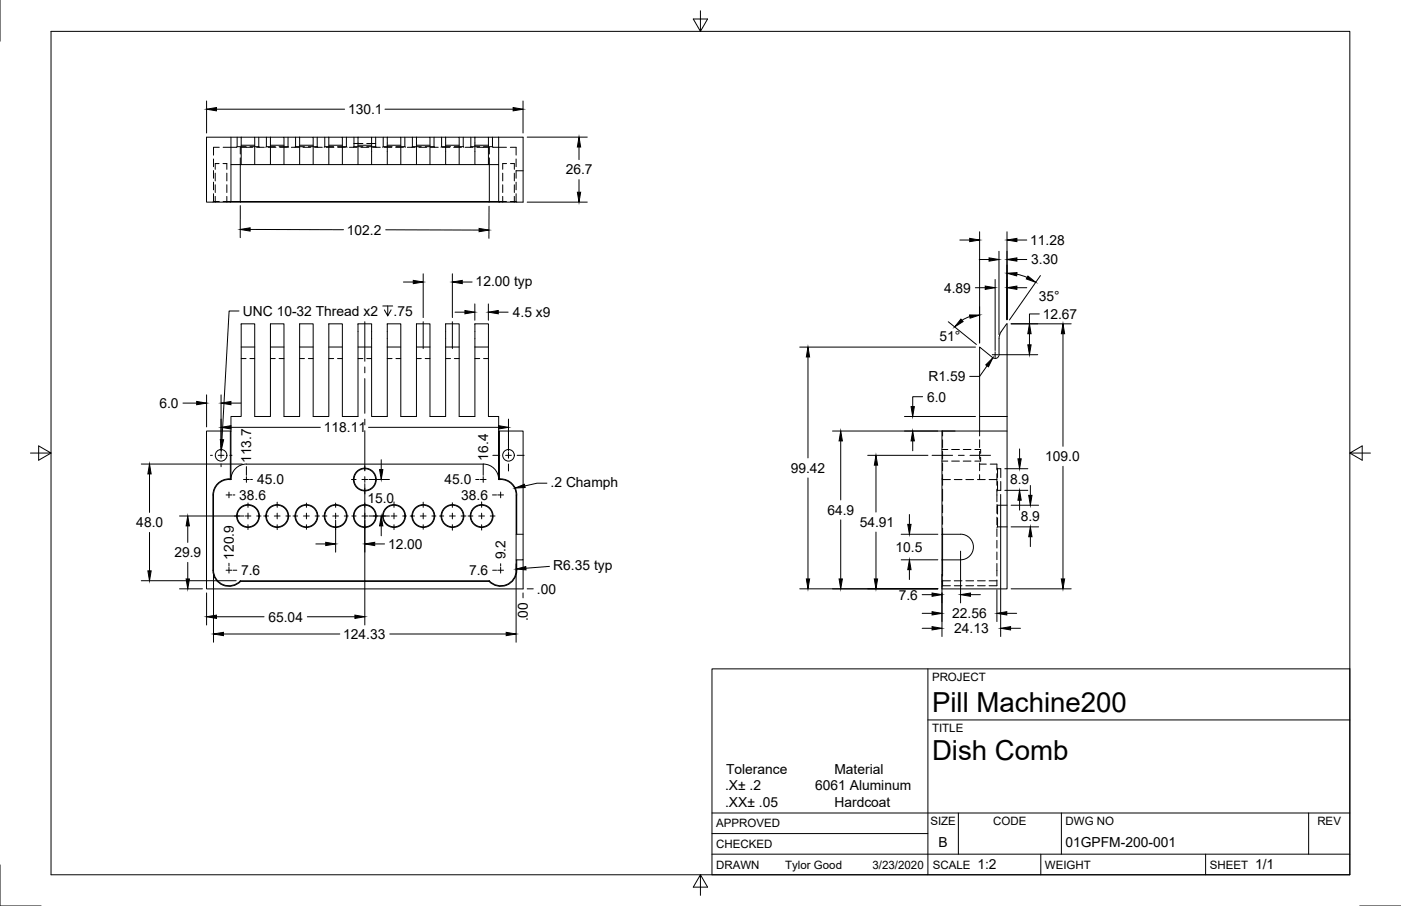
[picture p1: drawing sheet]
<svg xmlns="http://www.w3.org/2000/svg" width="432mm" height="279mm" viewBox="0 0 432 279" stroke-linecap="round" stroke-linejoin="round" font-family="sans-serif">
<!-- layer: Visible -->
<g fill="none" stroke="#000" stroke-width=".31">
<path d="M71.2 42.3v8.5h3.1M74.1 50.8v11.3M74.3 42.3v8.5M74.3 42.3h4.2v8.5M74.3 42.3h-10.7v20h7.4l.2-.2v-11.3M74.3 50.8h4.2M74.3 44.8h4.2M78.5 42.3h4.9M83.4 42.3v8.5h-4.9M83.4 42.3h4.1v8.5M83.4 50.8h4.1M83.4 44.8h4.1"/>
<path d="M87.5 42.3h4.9M92.4 42.3v8.5h-4.9M92.4 42.3h4.1v8.5M92.4 50.8h4.1M92.4 44.8h4.1M96.5 42.3h4.8M101.3 42.3v8.5h-4.8M101.3 42.3h4.2v8.5M101.3 50.8h9M101.3 44.8h4.2M105.5 42.3h4.8M110.3 42.3v8.5"/>
<path d="M110.3 42.3h4.2v2.5M110.3 44.8h4.2M114.5 44.8v6h-4.2M114.5 42.3h4.9M114.5 50.8h4.9M119.4 42.3v2.5M119.4 42.3h4.1v8.5M119.4 44.8v6h4.1M119.4 44.8h4.1M123.5 42.3h4.9M123.5 50.8h4.9M128.4 42.3v2.5"/>
<path d="M128.4 42.3h4.1v8.5M128.4 44.8v6h4.1M128.4 44.8h4.1M132.5 42.3h4.9M132.5 50.8h4.9M137.4 42.3v2.5M137.4 42.3h4.1v8.5M137.4 44.8v6h4.1M137.4 44.8h4.1M141.5 42.3h4.9M141.5 50.8h4.9M146.4 42.3v2.5"/>
<path d="M146.4 42.3h4.1v8.5M146.4 44.8v6h4.1M146.4 44.8h4.1M150.5 42.3h10.7v20h-7.3M150.8 50.8v11.3M153.7 42.3v8.5h-3.2M153.7 50.8v11.3M71.2 62.1h2.9M74.1 62.1v.2h-3.1M74.1 62.1h76.7M150.7 62.3h3.2M150.8 62.1l-.1 .2h-76.6"/>
<path d="M150.8 62.1h2.9M153.7 62.1l.2 .2M74.3 107h4.2M83.4 107h4.1M92.4 107h4.1M101.3 107h4.2M110.3 107h4.2M114.5 107v-7.1h-4.2v28.5h-4.8v-28.5h-4.2v28.5h-4.8v-28.5h-4.1v28.5h-4.9v-28.5h-4.1v28.5h-4.9v-28.5h-4.2v28.5h-3.1v4.5M114.5 107v21.4h4.9v-28.5h4.1v28.5h4.9v-28.5h4.1v28.5h4.9v-28.5h4.1v28.5h4.9v-28.5h4.1v28.5h3.2v4.5M119.4 107h4.1M128.4 107h4.1M137.4 107h4.1"/>
<path d="M146.4 107h4.1M71 132.9v14.8l.2 .2M71.2 132.9h-7.6v48.7h97.6v-8.9M71.2 132.9v15M153.9 132.9h7.3v39.8h-1.9M301.9 128.4v-21.4l4.1 3.3a1.2 1.2 0 0 0 1.2 .1 1.2 1.2 0 0 0 .7-1l.1-5.9 .6-1.2 1.8-2.4v28.5M310.4 128.4v53.2h-20.1v-48.7h20.1M310.4 128.4h-8.5v4.5M71 147.7a5 5 0 0 0-5.4 4.9v23.3M71.2 147.9a4.8 4.8 0 0 0-5.4 4.7v23.3M75.9 143.1h73M76 143.1a4.8 4.8 0 0 0-4.8 4.8"/>
<path d="M148.9 143.1a4.8 4.8 0 0 1 4.8 4.8M153.7 147.9a4.6 4.6 0 0 1 5.5 3.9l.1 13h-.2v-12.1M153.7 147.9a4.8 4.8 0 0 1 5.4 4.7M153.9 147.7v-14.8h-.2v15M65.6 175.9a5 5 0 0 0 3.1 4.6 5 5 0 0 0 5.5-1.2M65.8 175.9a4.8 4.8 0 0 0 3 4.4 4.8 4.8 0 0 0 5.3-1.2M74.1 179.1v.2M74.1 179.1h76.7M150.8 179.1l-.1 .2h-76.6M159.1 164.8v11.1M159.1 172.7h.2v3.2M159.1 175.9a4.8 4.8 0 0 1-3 4.4 4.8 4.8 0 0 1-5.3-1.2"/>
<path d="M159.3 164.8h1.9M159.3 175.9a5 5 0 0 1-3.1 4.6 5 5 0 0 1-5.5-1.2M290.3 164.8l5.8-.1a3.9 3.9 0 0 1 3.9 4 3.9 3.9 0 0 1-3.9 3.9l-5.8 .1M290.5 164.8v7.9"/>
<circle cx="68.1" cy="140.4" r="1.79"/>
<circle cx="76.4" cy="159.1" r="3.3"/>
<circle cx="76.4" cy="159.1" r="3.5"/>
<circle cx="85.4" cy="159.1" r="3.3"/>
<circle cx="85.4" cy="159.1" r="3.5"/>
<circle cx="94.4" cy="159.1" r="3.3"/>
<circle cx="94.4" cy="159.1" r="3.5"/>
<circle cx="103.5" cy="159.1" r="3.3"/>
<circle cx="103.5" cy="159.1" r="3.5"/>
<circle cx="112.4" cy="147.9" r="3.3"/>
<circle cx="112.4" cy="159.1" r="3.3"/>
<circle cx="112.4" cy="159.1" r="3.5"/>
<circle cx="112.4" cy="147.9" r="3.5"/>
<circle cx="121.4" cy="159.1" r="3.3"/>
<circle cx="121.4" cy="159.1" r="3.5"/>
<circle cx="130.5" cy="159.1" r="3.3"/>
<circle cx="130.5" cy="159.1" r="3.5"/>
<circle cx="139.5" cy="159.1" r="3.3"/>
<circle cx="139.5" cy="159.1" r="3.5"/>
<circle cx="148.5" cy="159.1" r="3.3"/>
<circle cx="148.5" cy="159.1" r="3.5"/>
<circle cx="156.7" cy="140.4" r="1.79"/>
</g>
<!-- layer: Hidden -->
<g fill="none" stroke="#000" stroke-width=".31">
<path d="M65.8 49v2.4M65.8 52.6v2.4M65.8 56.2v2.3M65.8 59.7v2.4M66.3 53.4v2.4M66.3 57v2.4M67.5 50.4h-1.2v1.8M67.6 45.4h-1.8v2.4M68.7 50.4h1.2v1.8M68.8 45.4h4.2M69.9 53.4v2.4M69.9 57v2.4"/>
<path d="M73.1 45.2h2.7M73.1 42.3v2.9l-.2 .2M74.1 45.4v2.1M74.1 48.7v2.1M74.1 45.4h3.8M77 45.2h2.8M79.1 45.4h2.4M79.8 45.2l.1 .2M79.8 42.3v2.9M82.1 45.2h2.7M82.1 42.3v2.9l-.2 .2M82.7 45.4h2.3"/>
<path d="M86 45.2h2.8M86.2 45.4h2.4M88.8 45.2l.2 .2M88.8 42.3v2.9M89.8 45.4h2.4M91.1 45.2h2.7M91.1 42.3v2.9l-.2 .2M93.4 45.4h2.4M95 45.2h2.8M97 45.4h2.3M97.8 45.2l.2 .2M97.8 42.3v2.9"/>
<path d="M100.1 45.2h2.7M100.1 42.3v2.9l-.2 .2M100.5 45.4h2.4M104 45.2h2.8M104.1 45.4h2.4M106.8 45.2l.2 .2M106.8 42.3v2.9M107.7 45.4h2.3M109.1 45.2h2.7M109.1 44.3h2.7M109.1 44.3v.9l-.2 .2M109.1 42.3v2"/>
<path d="M111.3 45.4h2.3M113 45.2h2.8M113 44.3h2.8M114.8 45.4h2.4M115.8 45.2l.2 .2M115.8 42.3v2.9M118.1 45.2h2.7M118.1 42.3v2.9l-.2 .2M118.4 45.4h2.4M122 45.4h2.4M122 45.2h2.8M124.8 45.2l.2 .2"/>
<path d="M124.8 42.3v2.9M125.5 45.4h2.4M127.1 45.2h2.7M127.1 42.3v2.9l-.2 .2M129.1 45.4h2.4M131 45.2h2.8M132.7 45.4h2.4M133.8 45.2l.2 .2M133.8 42.3v2.9M136.1 45.2h2.8M136.1 42.3v2.9l-.2 .2M136.2 45.4h2.4"/>
<path d="M139.8 45.4h2.4M140 45.2h2.8M142.8 45.2l.2 .2M142.8 42.3v2.9M143.4 45.4h2.4M145.1 45.2h2.7M145.1 42.3v2.9l-.2 .2M147 45.4h3.7M149 45.2h2.8M150.8 45.4v2.1M150.8 48.7v2.1M151.8 45.2l.1 .2h4.2"/>
<path d="M151.8 42.3v2.9M154.9 53.4v2.4M154.9 57v2.4M156.1 50.4h-1.2v1.8M157.3 45.4h1.8v2.4M157.3 50.4h1.2v1.8M158.5 53.4v2.4M158.5 57v2.4M159.1 49v2.4M159.1 56.2v2.3M159.1 59.7v2.4M161.2 52.7l-2.1-.1v2.4"/>
<path d="M66.3 60.6v1.7M67.6 62.1h-1.8l-.2 .2M68.8 62.1h2.4M69.9 60.6v1.7M153.7 62.1h2.4M154.9 60.6v1.7M157.3 62.1h1.8l.2 .2M158.5 60.6v1.7M74.3 110.6h1.5M77 110.6h1.5M83.4 110.6h1.4M86 110.6h1.5"/>
<path d="M92.4 110.6h1.4M95 110.6h1.5M101.3 110.6h1.5M104 110.6h1.5M110.3 110.6h1.5M113 110.6h1.5M119.4 110.6h1.4M122 110.6h1.5M128.4 110.6h1.4M131 110.6h1.5M137.4 110.6h1.5M140 110.6h1.5"/>
<path d="M146.4 110.6h1.4M149 110.6h1.5M290.3 138.6h1.8M290.5 132.9v1.6M290.5 135.6v2.4M290.5 139.2v2.4M293.3 138.6h2.4M296.9 138.6h2.4M300.5 138.6h1.7v1.2M301.9 132.9v1.6M301.9 135.6v2.4M301.9 139.2v2.4"/>
<path d="M290.3 147.7l.2 .2v1.8M290.3 142.2h1.8M290.5 150.9v3.6M290.5 142.8v2.4M290.5 146.4v1.5h2.4M290.5 155.7v2.4M290.5 159.3v2.4M293.3 142.2h2.4M294.1 147.9h2.4M296.9 142.2h2.4M297.7 147.9h2.4M301.3 147.9h2.4"/>
<path d="M301.9 142.8v2.4M301.9 146.4v1.5M301.9 143.1h2.1M302.2 141v1.2h-1.7M304.8 147.9h2.5M305.2 143.1h2.1v1.8M307.3 150.9v3.8M307.3 146.1v3.6M307.3 144.4l.1 .1h1v2.8M307.3 155.6l.1 .2h3M307.3 155.9v2.4M307.3 159.5v2.4"/>
<path d="M307.4 144.5v2.8M307.4 148.5v2.7M307.4 155.8v2.7M307.4 159.7v2.8M307.4 151.2l-.1 .2M308.4 148.5v2.7h-1M290.5 172.7v5M290.5 178.9v1.7M290.5 162.9v1.9M292.9 179.1h-2.4l-.2 .2M294.1 179.1h2.4M297.7 179.1h2.4"/>
<path d="M301.3 179.1h2.4M304.8 179.1h2.5M307.3 173.8v3.9M307.3 178.9v1.7h-2.5M307.3 163.1v2.4M307.3 166.6v2.4M307.3 170.2v2.4M307.4 162.5l-.1 .2M307.4 162.5h3M292.9 180.6h-2.4l-.2 .2M294.1 180.6h2.4M297.7 180.6h2.4"/>
<path d="M301.3 180.6h2.4"/>
</g>
<!-- layer: Titleblock -->
<path d="M219.4 206.3h196.6v63.5h-196.6zM286 206.3v63.5M286 222h130M219.4 257.1h66.6M219.4 250.7h196.6M295.4 250.7v12.7M327.1 250.7v12.7M403.3 250.7v12.7M219.4 263.4h196.6M320.8 263.4v6.4M371.6 263.4v6.4" fill="none" stroke="#000" stroke-width=".31"/>
<!-- layer: Border -->
<path d="M0 0v12.7M15.7 9.7h400.3v260.1h-400.3zM215.9 3.3v6.4l-2.2-3.8h4.4l-2.2 3.8M9.4 139.7h6.3l-3.8-2.2v4.4l3.8-2.2M416 139.7l3.8 2.2v-4.4l-3.8 2.2h6.4M0 266.7v12.7h12.7M215.9 269.8l2.2 3.8h-4.4l2.2-3.8v6.3M419.1 279.4h12.7" fill="none" stroke="#000" stroke-width=".31"/>
<!-- layer: Dimensions -->
<g fill="none" stroke="#000" stroke-width=".31">
<path d="M63.7 31.1v9.9M66.7 33.7h39.5M118.7 33.7h39.5M161.2 31.1v9.9M162.5 42.3h18.5M178.5 45.3v3.9M178.5 55.4v3.9M74.1 63.4l-.1 9.9M77.1 70.8h28.8M118.9 70.9l28.8 .1M150.7 63.6v9.9M162.5 62.3h18.5"/>
<path d="M295.8 74h3.1M301.9 71.5v34.3M307.9 77.5v25.7M310.4 71.5v27.1M313.4 74h3.1M73.7 95.9h-3.1l-2.2 39.7M118 94.4h3M119.5 94.4v3l-1-1.8M120.5 95.6l-1 1.8M124.3 87h3.1M130.4 84.4v13.5M139.4 84.4v13.5"/>
<path d="M140.3 96.3h3M142.5 87h3M146.3 93.7v5.1M150.5 93.7v5.1M153.6 96.3h3M292.3 99.2l8.6 7M298.9 97.6l-2.4 1.2M300.6 88.7h3.1M301.8 80h3M306.7 86.2v21.9M311.6 99.9h18.6M313.4 84.6l3.2 1"/>
<path d="M313.4 88.7h3.1M313.4 80h3.1M320.3 96.8h-3v3.1M320.7 85l-9.6 13.7M246.5 107h54.2M249 110.1v31.1M304.2 112.8l-2.3 3.3h-3M308 109.4h11.8M317.3 102.9v3.4M327.6 102.9v34.7M56.4 124.3h4.2M63.7 121.8v9.9"/>
<path d="M68.1 121.8v17.3M71.2 124.3h3M71.2 131.8h27.5M113.6 131.8h40.1M156.7 129.2v9.9M256.6 132.9h37.8M259.1 136v18.2M278.8 128.4h21.9M281.3 136v3M284.4 122.3h-3.1v3.1M314.2 138.5v3M43.5 143.1h31.2"/>
<path d="M46.1 146.2v11.8M55.3 159.1h19.9M71.8 152.6h.6M75.9 143.9v2.7M77.2 147.9h.6M112.4 149.1v43.6M113.7 147.9h6.3M113.7 159.1h6.3M117.5 141.8v3M146.6 147.9h1.1M148.9 143.1v3.5M151.8 152.6h1.2"/>
<path d="M249 147.4v31.1M267.4 140.4h18.6M270 143.4v14.5M280.3 158.7v3M308.4 152.5v43.8M309.7 144.5h7.1M309.7 151.2h7.1M311.6 155.8h8.5M314.2 154.3v3M317.6 149.7v3.1M327.6 143.8v34.7M43.5 179.1h29.3"/>
<path d="M46.1 164.2v11.8M57.9 162.2v5.1M57.9 173.4v5.1M65.8 177.1v21M70.6 173.7v.9M71.8 175.9h1.2M97.3 167.7h3.1M103.4 160.4v9.9M115.5 167.7h3M117.5 162.2v3M151.8 175.9h1.2M154.3 173.8v.8"/>
<path d="M159.1 173.9v24.2M169.4 174.7l-7.3 .5M259.1 160.3v18.2M270 164.1v14.4M277.7 164.8h11.4M277.7 172.6h11.4M280.3 175.7v3M290.3 177.1v19.2M296.1 170v15.9M311.6 162.5h8.5M317.6 165.5v3.1M55.3 181.6h7.1"/>
<path d="M63.7 182.9v9.8M66.7 190.2h14.7M68.9 195.5h35.8M94.7 190.2h14.7M120.1 195.5h35.9M161.2 182.9v1.5M162.5 181.6h1.9M246.5 181.6h42.6M284.2 189.1h3.1M284.2 183.4h3.1M284.2 193.8h3.1M299.1 183.4h3.1"/>
<path d="M307.3 181.9v9.8M310.3 189.1h3.1M311.5 193.8h3M311.6 181.6h18.6"/>
</g>
<g fill="#000" stroke="#000" stroke-width=".31">
<path d="M63.7 33.7l3-.5v1zM158.2 33.2l3 .5-3 .5zM178.5 42.3l.5 3h-1.1zM177.9 59.3h1.1l-.5 3zM74 70.8l3.1-.5v1zM147.7 70.4l3 .6-3 .5zM298.9 73.5l3 .5-3 .5zM304.8 79.5l3.1 .5-3.1 .5zM310.4 74l3-.5v1zM310.4 80l3-.5v1zM127.4 86.5l3 .5-3 .5zM139.4 87l3.1-.5v1z"/>
<path d="M143.3 95.8l3 .5-3 .5zM150.5 96.3l3.1-.5v1zM296.2 98.4l.6 .8-2.6 1.6zM298.8 97.1l3.1 .1-2.9 .9zM303.7 88.2l3 .5-3 .5zM310.4 84.3l3.1-.2-.1 1zM310.4 88.7l3-.5v1zM316.8 85.1l2.4 2-2.9-1.1zM249 107l.5 3.1h-1zM306 110.3l-1.3 2.8-.9-.6zM316.8 106.3h1l-.5 3.1zM317.3 99.9l.5 3h-1z"/>
<path d="M327.6 99.9l.5 3h-1zM60.6 123.8l3.1 .5-3.1 .5zM67.9 135.6h1l-.7 3zM68.1 124.3l3.1-.5v1zM68.1 131.8l3.1-.5v1zM153.7 131.3l3 .5-3 .5zM259.1 132.9l.5 3.1h-1zM281.3 132.9l.5 3.1h-1zM280.8 125.4h1l-.5 3zM46.1 143.1l.5 3.1h-1zM117 144.8h1l-.5 3.1zM270 140.4l.5 3h-1z"/>
<path d="M313.7 141.5h1l-.5 3zM314.2 151.2l.5 3.1h-1zM317.1 152.8h1l-.5 3zM45.6 176h1l-.5 3.1zM57.9 159.1l.5 3.1h-1zM57.4 178.5h1l-.5 3.1zM100.4 167.2l3 .5-3 .6zM112.4 167.7l3.1-.5v1.1zM117.5 159.1l.5 3.1h-1zM159 175.5l3.1-.8v1zM248.5 178.5h1l-.5 3.1zM258.6 178.5h1l-.5 3.1z"/>
<path d="M269.5 178.5h1l-.5 3.1zM279.8 161.7h1l-.5 3.1zM280.3 172.6l.5 3.1h-1zM317.6 162.5l.5 3h-1zM327.1 178.5h1l-.5 3.1zM63.7 190.2l3-.5v1zM65.8 195.5l3.1-.5v1zM109.4 189.7l3 .5-3 .5zM156 195l3.1 .5-3.1 .5zM287.3 188.6l3 .5-3 .6zM287.3 182.9l3 .5-3 .5zM287.3 193.3l3 .5-3 .5z"/>
<path d="M296.1 183.4l3-.5v1zM307.3 189.1l3-.5v1.1zM308.4 193.8l3.1-.5v1z"/>
</g>
<!-- layer: Center Lines -->
<g fill="none" stroke="#000" stroke-width=".31">
<path d="M112.4 99.2v12.2M130.4 99.2v8.3M139.4 99.2v8.3M112.4 113.2v1.8M112.4 116.8v10.7M305.8 109.4h1.8M306.7 108.5v1.8M68.1 137.6v.1M68.1 139.5v1.8M112.4 129.3v1.7M112.4 132.8v12.4M156.7 135.6v2.1"/>
<path d="M156.7 139.5v1.8M64.9 140.4h.6M67.2 140.4h1.8M68.1 143.1v.8M69.7 152.6h1.8M70.6 151.7v1.8M70.8 140.4h.7M72.3 159.1h1.5M75.1 147.9h1.7M75.5 159.1h1.8M75.9 147v1.8M76.4 155.1v1.4"/>
<path d="M76.4 158.2v1.8M79.1 159.1h1.4M81.3 159.1h1.5M84.5 159.1h1.8M85.4 154.9v1.6M85.4 158.2v1.8M88.1 159.1h1.4M90.3 159.1h1.5M93.5 159.1h1.8M94.4 155.1v1.4M94.4 158.2v1.8M97.1 159.1h1.3"/>
<path d="M99.3 159.1h1.5M102.6 159.1h1.7M103.4 155.1v1.4M103.4 158.2v1.8M106.1 159.1h1.3M108.3 147.9h1.4M108.4 159.1h1.3M111.5 147.9h1.8M111.5 159.1h1.8M112.4 147v1.8M112.4 150.6v1.7M112.4 155.1v1.4"/>
<path d="M112.4 158.2v1.8M115.1 147.9h1.6M115.1 159.1h1.3M117.5 159.1h1.3M120.5 159.1h1.8M121.4 154.8v1.7M121.4 158.2v1.8M124.1 159.1h1.2M126.4 159.1h1.4M129.5 159.1h1.8M130.4 154.9v1.6M130.4 158.2v1.8"/>
<path d="M133.1 159.1h1.3M135.5 159.1h1.3M138.5 159.1h1.8M139.4 155v1.5M139.4 158.2v1.8M142.1 159.1h1.5M144.3 159.1h1.5M147.5 159.1h1.8M148 147.9h1.8M148.4 154.8v1.7M148.4 158.2v1.8M148.9 147v1.8"/>
<path d="M151.1 159.1h1.5M151.9 140.4h2.1M153.4 152.6h1.8M154.3 151.7v1.8M155.8 140.4h1.8M156.7 143.1v2.1M159.4 140.4h2.1M287.3 140.4h6.3M295.4 140.4h1.8M299 140.4h6.3M69.7 175.9h1.8M70.6 175v1.7"/>
<path d="M76.4 161.8v1.5M85.4 161.8v1.5M94.4 161.8v1.4M103.4 161.8v1.6M112.4 161.8v1.4M121.4 161.8v1.5M130.4 161.8v1.4M139.4 161.8v1.7M148.4 161.8v1.7M153.4 175.9h1.8M154.3 175v1.7"/>
</g>
<!-- layer: Annotations -->
<path d="M158.8 150.5l2.8-1.1 .3 .9z" fill="#000" stroke="#000" stroke-width=".31"/>
<path d="M168.6 149h-3.1l-3.7 .9" fill="none" stroke="#000" stroke-width=".31"/>
<g font-size="8.5">
<text x="287.3" y="219.5">Pill Machine200</text>
<text x="287.3" y="234.5">Dish Comb</text>
</g>
<g font-size="4.3">
<text x="107.3" y="35.2">130.1</text>
<text x="174.3" y="53.8">26.7</text>
<text x="106.9" y="72.3">102.2</text>
<text x="317.5" y="75.5">11.28</text>
<text x="317.8" y="81.5">3.30</text>
<text x="146.6" y="88.1">12.00 typ</text>
<text x="291" y="90.2">4.89</text>
<text x="320.2" y="92.8">35°</text>
<text x="74.9" y="97.4">UNC 10-32 Thread x2</text>
<text x="121.3" y="97.4">.75</text>
<text x="158.1" y="97.8">4.5 x9</text>
<text x="321.4" y="98.3">12.67</text>
<text x="289.5" y="105">51°</text>
<text x="286.2" y="117.6">R1.59</text>
<text x="49.1" y="125.8">6.0</text>
<text x="285.7" y="123.8">6.0</text>
<text x="99.8" y="133.3">118.11</text>
<text x="77.4" y="142.8" transform="rotate(-90 77.4 142.8)">113.7</text>
<text x="150.4" y="142" transform="rotate(-90 150.4 142)">16.4</text>
<text x="322.2" y="142.2">109.0</text>
<text x="79.3" y="149.4">45.0</text>
<text x="137" y="149.4">45.0</text>
<text x="243.7" y="145.8">99.42</text>
<text x="311.3" y="149.4">8.9</text>
<text x="73.7" y="154.1">38.6</text>
<text x="113.2" y="155.1">15.0</text>
<text x="142.2" y="154.1">38.6</text>
<text x="169.7" y="150.2">.2 Champh</text>
<text x="255" y="158.8">64.9</text>
<text x="314.6" y="160.6">8.9</text>
<text x="42" y="162.6">48.0</text>
<text x="265" y="162.5">54.91</text>
<text x="53.7" y="171.9">29.9</text>
<text x="72.1" y="172.6" transform="rotate(-90 72.1 172.6)">120.9</text>
<text x="119.6" y="169.2">12.00</text>
<text x="155.8" y="172.5" transform="rotate(-90 155.8 172.5)">9.2</text>
<text x="276" y="170.2">10.5</text>
<text x="74.3" y="177.4">7.6</text>
<text x="144.6" y="177.4">7.6</text>
<text x="170.5" y="175.7">R6.35 typ</text>
<text x="165.5" y="183.1">.00</text>
<text x="277" y="184.9">7.6</text>
<text x="82.7" y="191.7">65.04</text>
<text x="162.7" y="191.6" transform="rotate(-90 162.7 191.6)">.00</text>
<text x="293.5" y="190.6">22.56</text>
<text x="105.8" y="197">124.33</text>
<text x="294.1" y="195.2">24.13</text>
<text x="223.8" y="238.7">Tolerance</text>
<text x="257.2" y="238.7">Material</text>
<text x="223.5" y="243.7">.X± .2</text>
<text x="251.3" y="243.8">6061 Aluminum</text>
<text x="223.5" y="248.8">.XX± .05</text>
<text x="257.2" y="248.8">Hardcoat</text>
<text x="289.3" y="261.2">B</text>
<text x="328.4" y="261.2">01GPFM-200-001</text>
<text x="301.2" y="268.1">1:2</text>
<text x="386.8" y="268.1">1/1</text>
</g>
<g font-size="3.5">
<text x="287.3" y="210.1">PROJECT</text>
<text x="287.3" y="225.8">TITLE</text>
<text x="220.7" y="255.2">APPROVED</text>
<text x="286.7" y="254.5">SIZE</text>
<text x="306.1" y="254.5">CODE</text>
<text x="328.4" y="254.5">DWG NO</text>
<text x="406" y="254.5">REV</text>
<text x="220.7" y="261.5">CHECKED</text>
<text x="220.7" y="267.9">DRAWN</text>
<text x="242" y="267.9">Tylor Good</text>
<text x="268.9" y="267.9">3/23/2020</text>
<text x="287.5" y="267.9">SCALE</text>
<text x="322.1" y="267.9">WEIGHT</text>
<text x="372.9" y="267.9">SHEET</text>
</g>
</svg>
